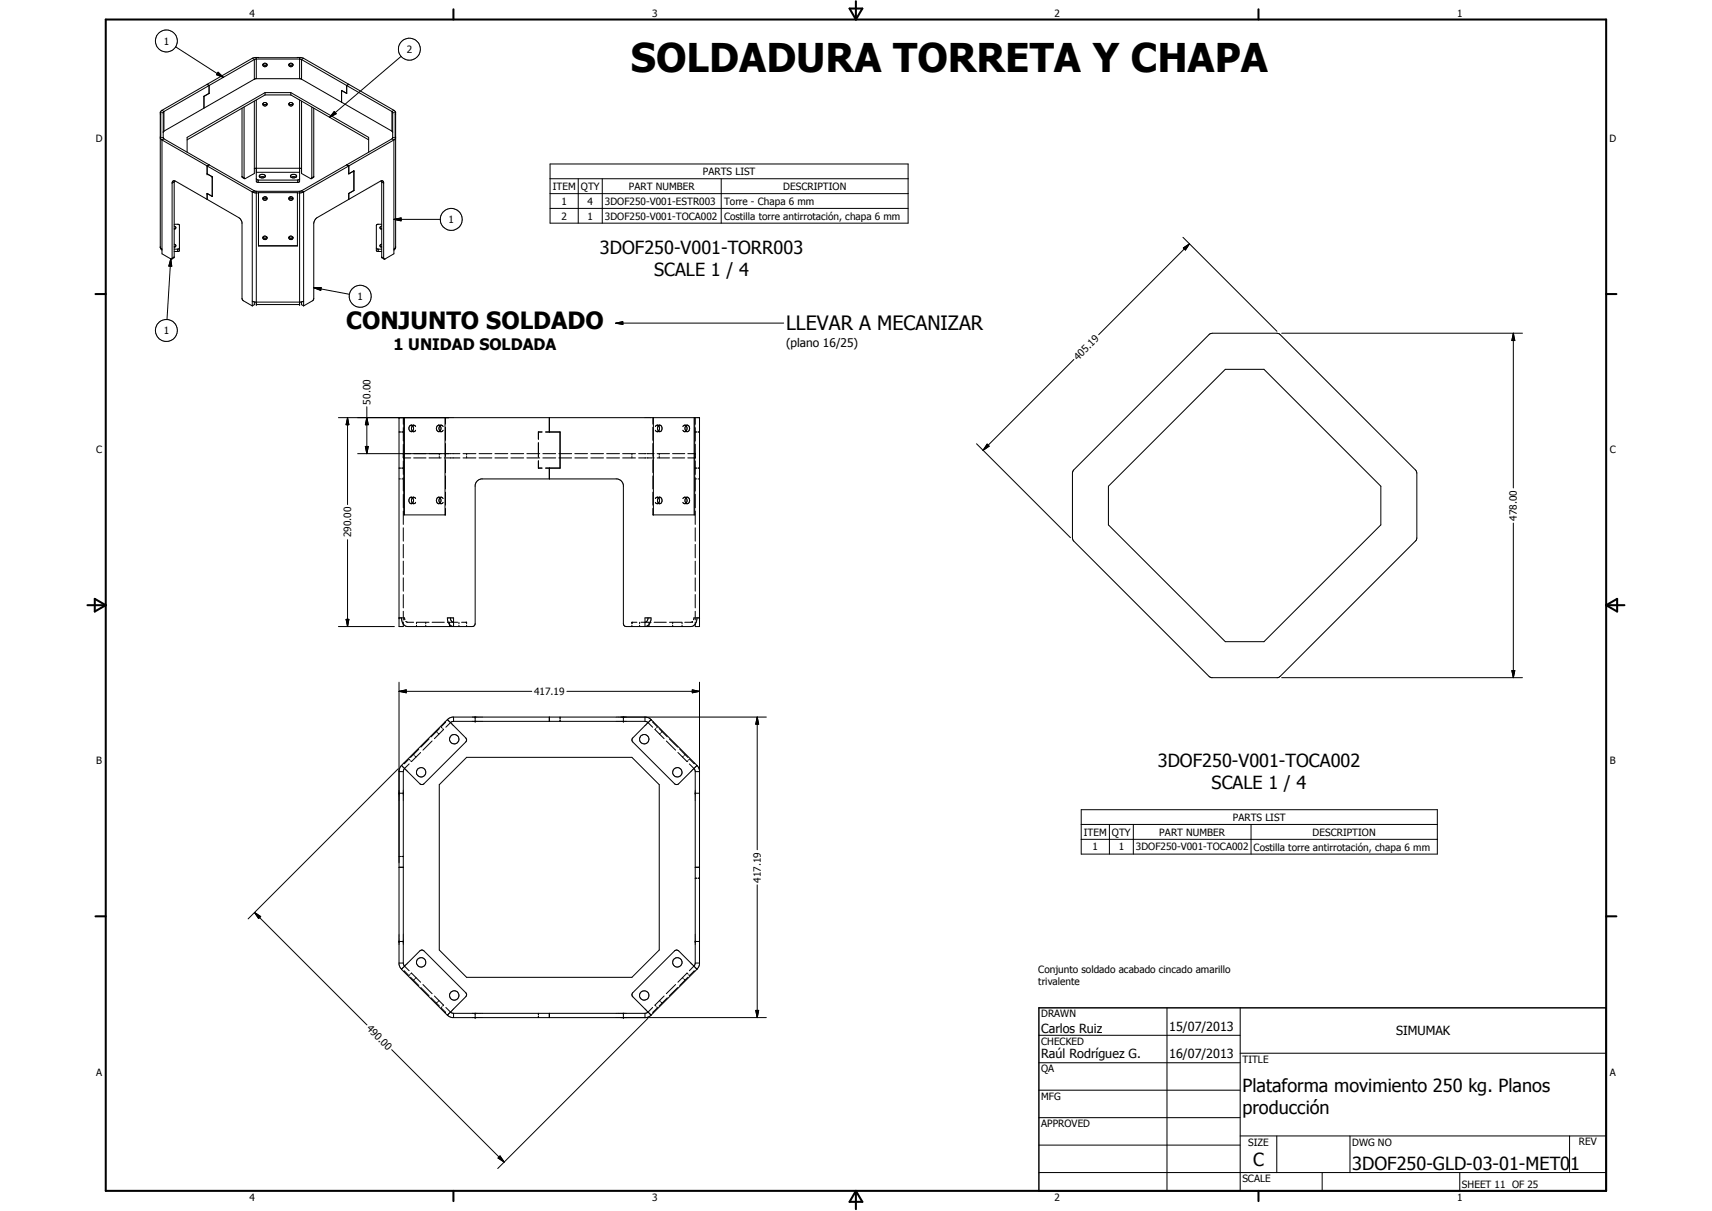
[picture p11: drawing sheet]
<svg xmlns="http://www.w3.org/2000/svg" width="594mm" height="420mm" viewBox="0 0 594 420" stroke-linecap="round" stroke-linejoin="round" font-family="sans-serif">
<g fill="none" stroke="#000" stroke-width=".35">
<path d="M61 16.3l16.5 10.5M88.9 19.9v7.4M104 19.9v7.4M139.2 19.6l-24.8 21.1M55.6 39.1h1M55.6 39.5v7.8M56.2 38.3l-.6 .6v47l.6 .9M56.2 38.3l.7 .4M56.9 38.7l-.3 .3v8.9l.3 .3M56.9 38.7v6.8M71.9 29.3l.7 .4v2.7l-1.8 1M72.6 32.4l-1.8 1v4.1"/>
<path d="M75.7 25.1l1.8 1.7-2.4-.9zM84 37.5v23.9l.8 .6M84.7 37.1l.1 24.9M87.5 20.2l1.1-.3h15.7l1.1 .3M87.5 20.2l-31.3 18.1M87.5 20.2l.8 .5M88.3 20.7v6.8M88.3 35.1v25.1l-3.5 1.8M88.3 20.7l-31.4 18M88.3 20.7h16.3M88.3 27.5l-31.4 18M88.3 27.5h16.3"/>
<path d="M88.9 34.7v28.2l.7 .4M91.3 35.9a.84 .84 0 0 0 1.3 0M91.3 22.3a.84 .84 0 0 0 1.3 0M92 32.1l-27.1 15.6v5.1M92 32.9l-27.1 15.6M92 32.1v.8M92 32.1h8.9M92 32.9h8.9M100.2 35.9l.6 .4 .8-.4M100.2 22.3a.88 .88 0 0 0 1.4 0M100.3 22.2a.73 .73 0 0 1 .9-.2 .73 .73 0 0 1 .4 .8 .71 .71 0 0 1-.9 .4 .71 .71 0 0 1-.4-1zM100.9 32.1v.8"/>
<path d="M100.9 32.1l27 15.6v5.1M100.9 32.9l27 15.6M104 34.7v28.2l-.7 .4M104.6 20.7v6.8M104.6 35.1v25.1l3.5 1.8M104.6 20.7l15.7 9M104.6 27.5l31.4 18M105.4 20.2l31.3 18.1M105.4 20.2l-.8 .5M108.2 37.1l-.1 24.9M108.9 37.5v23.9l-.8 .6M116 38.7l.7 .8-2.3 1.2z"/>
<path d="M118.5 31.4v4.1M118.6 31.4h-.1M120.3 29.7l15.7 9M120.3 29.7v2.7l-1.8-1M121 29.3l-.7 .4M136 38.7l.3 .3v8.9l-.3 .3M136 38.7v6.8M136.3 39.1h1M136.7 38.3l.6 .6v47l-.6 .9M136.7 38.3l-.7 .4M137.3 39.5v7.8M55.6 47.8h1"/>
<path d="M55.6 47.9l.6 .7M56.2 48.6l31.3 18M56.2 48.6v39.5l3.1 1.7M56.9 48.2l15.7 9M56.9 48.2l-.7 .4M56.9 45.5l-.3 .3M72.6 57.2l15.7 9M72.6 57.2l-.7 .4v2.7l1.8 1v6.9M88.3 58.5h16.3M88.9 59.8h15.1M120.3 57.2l.7 .4M121 57.6v2.7"/>
<path d="M121 57.6l-15.6 9M122.8 59.3l-1.8 1M136 48.2l-31.4 18M136 48.2l.7 .4M136 45.5l.3 .3M136.3 47.8h1M136.7 48.6v39.5l-3.4 1.8M136.7 48.6l-15.7 9M137.3 47.9l-.6 .7M190.9 56.9h124.2v20.5h-124.2zM60.4 77.8h1.4l.5 .3v8.9l-.5 .2h-1.4M60.4 78.4a.55 .55 0 0 1 .6 .6 .55 .55 0 0 1-.6 .5"/>
<path d="M60.4 79.3l.3 .1M60.4 63.2l-.7 .3M60.5 62.7l-.5 .1-.3 .5-.1 26.6M60.5 62.7l22.9 13.3 .6 1.3v26.4l.4 .7 3.1 1.7M60.5 62.7l-.1 26.6-.8 .6M71.9 67.1l1.8 1.1M73.7 68.2l-1.8-1.1v2.1M84 61.3l.7 .4M87.5 66.6l1.1 .3h15.7l1.1-.3M87.5 66.6v39.5M88.3 66.2l.6 .2M88.3 66.2l-.8 .4"/>
<path d="M88.9 66.4h15.1M88.9 66.4v39.3h15.1v-39.3M88.9 62.1l.7 .4M89.6 62.5v.8M89.6 62.5h13.7M89.6 63.3h13.7M89.7 66.8v18.5h13.5v-18.5M90.1 60.7a1.03 1.03 0 0 1 1.2-.3 1.03 1.03 0 0 1 .7 1 1.1 1.1 0 0 1-1.2 .4 1.1 1.1 0 0 1-.8-.9zM90.2 61.5l.9-.2 .8 .2M91.3 68.7a.84 .84 0 0 0 1.3 0M91.8 68.3l.6 .1M91.8 68.3l-.6 .4"/>
<path d="M92.4 68.4a.68 .68 0 0 1-.3 1.1 .68 .68 0 0 1-.9-.8M100.2 68.7a.88 .88 0 0 0 1.4 0M100.8 60.9a1.2 1.2 0 0 1 2.1 .4 1.13 1.13 0 0 1-1.2 .5 1.13 1.13 0 0 1-.9-.9zM101 61.5l.8-.2 .9 .2M101.1 68.3l-.6 .1M103.3 62.5v.8M104 62.1l-.7 .4M104.6 66.2l-.6 .2M104.6 66.2l.8 .4M105.4 66.6v39.5M108.9 61.3l-.7 .4M121 60.3l1.8-1v6.8"/>
<path d="M121 69.2l-11.1 6.4-.7 .9-.3 1v26.2l-.3 .6-3.2 1.8M122.8 66.1l-1.8 1v2.1M122.8 66.1l-1.8 1M132.4 62.7l.1 26.6 .8 .6M132.4 62.7l.5 .1 .2 .5v26.3M132.4 62.7l-11.4 6.5M132.5 77.8h-1.4l-.5 .4v8.7l.5 .3h1.4M132.5 63.2l.6 .3M132.5 78.4a.55 .55 0 0 0-.7 .6 .55 .55 0 0 0 .7 .5M132.5 79.3l-.4 .1M136.7 76.1l2.5-.5v1zM136.7 76.1h16.1"/>
<path d="M190.9 62h124.2M190.9 67.2h124.2M190.9 72.3h124.2M200.7 62v15.4M209 62v15.4M250.3 62v15.4M55.6 85.8l.6 .6M59.3 89.8l.3 2.6-1-.1zM59.3 89.8l.3 .1M59.3 89.8l-1.4 21.1M60.4 89.2l-.7 .4M60.4 84.7a.55 .55 0 0 1 .6 .6 .55 .55 0 0 1-.6 .5"/>
<path d="M60.4 85.5l.3 .1M61.6 86.4v.8M62.3 86.1l-.5 .3h-1.4M89.7 85.3h13.5M91.3 82.3a.79 .79 0 0 0 1.3 0M92.6 82.3a.8 .8 0 0 0-1.4 0M92.6 82.3a.7 .7 0 0 1-.7 .8 .7 .7 0 0 1-.7-.8M100.2 82.3a.82 .82 0 0 0 1.4 0M101.6 82.3a.71 .71 0 0 1-.6 .8 .71 .71 0 0 1-.8-.8M101.6 82.3a.81 .81 0 0 0-1.4 0M108.9 99.8h2.6l-.2 1zM108.9 99.8l12.4 2.3"/>
<path d="M130.6 86.1l.5 .3h1.4M131.3 86.4v.8M132.5 89.2l.6 .4M132.5 84.7a.55 .55 0 0 0-.7 .6 .55 .55 0 0 0 .7 .5M132.5 85.5l-.4 .1M133.1 89.6l.2 .3M137.3 85.8l-.6 .6M410.5 82.3l32.6 32.6M410.6 86l2.1-1.4-1.4 2.1zM412.7 84.6l-31.5 31.5M87.5 104.5l1.1 .3h15.7l1.1-.3M88.3 104.8v.9l-.8 .4"/>
<path d="M104.6 104.8v.9l.8 .4M213.6 112.1l2.5-.5v1zM271.9 112.1h-58.3M444.7 115.6h83.6M525.1 115.6l.5 2.6h-1zM525.1 115.6v53.7M372.7 124.7l-31.6 31.6M425.2 128.1h13.4l40.6 40.6v13.4l-40.6 40.5h-13.4l-40.6-40.5v-13.4zM117.4 144.9h125.3v72.5h-1.4v-1.6M120.6 144.9l.5 2.5h-1zM120.6 144.9v30.1M124.1 157.4h32.6"/>
<path d="M126.8 154.9h1l-.5 2.5zM127.3 144.9l.5 2.5h-1zM127.3 141.1v16.3M138.5 144.9v72.5h1.4v-1.6M138.5 149.9h.4M139.4 149.9h.5M139.9 144.9v2.3M139.9 148.4v4.6M139.9 154.2l.2 4.7M139.9 159.9v4.7M140.1 144.9v33.7h14.5v-2.2M140.2 158.9h2.3"/>
<path d="M140.3 144.9v33.7M142.7 149.8h.3M142.7 147.5h.3M142.7 147.5a1.18 1.18 0 0 0-.8 1.1 1.18 1.18 0 0 0 .8 1.2M142.7 147.5a1.23 1.23 0 0 1 .8 1.1 1.23 1.23 0 0 1-.8 1.2M143.3 147.5h.2M143.3 149.7l.2 .1M143.5 158.9h4.3M144.2 148a.81 .81 0 0 0-1.1-.4 .81 .81 0 0 0-.3 1.2l.5 .9M144.2 149.3l-.4 .4-.5 .1M148.9 158.9h4.2M152.2 149.8h.3"/>
<path d="M152.2 147.5h.3M152.3 147.5a1.23 1.23 0 0 1 .7 1.1 1.23 1.23 0 0 1-.7 1.2M152.3 147.5a1.19 1.19 0 0 0-.9 1.1 1.19 1.19 0 0 0 .9 1.2M152.4 157.4v.5M152.4 158.4v.5M152.8 147.5h.3M152.8 149.7l.2 .1M153.8 148a.83 .83 0 0 0-1.1-.4 .83 .83 0 0 0-.4 1.2l.5 .9M153.8 149.3l-.4 .4-.6 .1M154.2 158.9h2.5M154.4 144.9v33.7M154.6 144.9v2.3"/>
<path d="M154.6 148.3v4.5M154.6 153.9v4.5M154.6 159.5v4.5M157 157.4h2.6M157 158.9h2.6M160.7 157.4h4.4M160.7 158.9h4.4M161.9 157.4v.5M161.9 158.4v.5M166.2 157.4h4.5M166.2 158.9h4.5M171.7 157.4h4.5"/>
<path d="M171.7 158.9h4.5M177.3 157.4h4.4M177.3 158.9h4.4M182.8 157.4h4.5M182.8 158.9h4.5M186.8 159.9v2.5h1.3M186.8 153.6v5.1M186.9 153.6v5M186.9 159.9v2.5M188.1 149.9h-1.3v2.5M188.1 149.9h-1.2v2.5M188.4 157.4h4.4"/>
<path d="M188.4 158.9h4.4M189.4 149.9h4.9v12.5h-4.9M189.4 149.9h4.9M190.6 144.9v5M193.9 157.4h4.5M193.9 158.9h4.5M199.5 157.4h4.4M199.5 158.9h4.4M205 157.4h4.4M205 158.9h4.4M210.5 157.4h4.5M210.5 158.9h4.5"/>
<path d="M216.1 157.4h4.4M216.1 158.9h4.4M219.3 157.4v.5M219.3 158.4v.5M221.6 157.4h2.6M221.6 158.9h2.6M224.5 157.4h2.5M224.5 158.9h2.5M226.6 144.9v2.3M226.6 148.3v4.5M226.6 153.9v4.5M226.6 159.5v4.5"/>
<path d="M226.7 144.9v33.7M227.4 149.3l.4 .4 .6 .1M228 147.5h.4M228 157.4h4.3M228 158.9h4.3M228.5 147.7l-.3 .7 .3 1.1M228.5 147.7a.89 .89 0 0 1 1.1 .2 .89 .89 0 0 1 .1 1.1 .7 .7 0 0 1-.4 .7 .7 .7 0 0 1-.8-.2M228.5 147.7a1.43 1.43 0 0 1 0 1.9M228.5 147.7l-.7-.1-.4 .4M228.5 149.6l-.3 .2M228.6 149.8h.3M228.6 147.5h.3"/>
<path d="M228.8 157.4v.5M228.8 158.4v.5M233.4 157.4h4.2M233.4 158.9h4.2M236.9 148a.83 .83 0 0 1 1.2-.4 .83 .83 0 0 1 .3 1.2l-.5 .9M236.9 149.3l.5 .4 .5 .1M237.6 147.5h.3M237.9 149.7l-.2 .1M238 147.7a.97 .97 0 0 1 1.2 .3 .97 .97 0 0 1 0 1.3 .77 .77 0 0 1-.9 .4 .77 .77 0 0 1-.6-.8zM238.2 149.8h.3M238.2 147.5h.3M238.7 157.4h2.3"/>
<path d="M238.7 158.9h2.3M240.9 144.9v33.7M241.1 144.9v33.7h-14.5v-2.2M241.1 157.4h.2M241.3 144.9v2.3M241.3 148.4v4.6M241.3 154.2l-.2 4.7M241.3 159.9v4.7M241.3 149.9h.4M242.2 149.9h.5M338.9 154l32.6 32.6M342.6 154.1l.6 .7-2.1 1.5z"/>
<path d="M138.5 166.2h.4M138.5 162.4h.4M139.4 166.2h.5M139.4 162.4h.5M139.9 165.7v4.6M139.9 171.5v4.6M139.9 177.3v4.6M142.7 172.5a1.2 1.2 0 0 1 .8 1.1 1.2 1.2 0 0 1-.8 1.2M143 172.5a1.12 1.12 0 0 0-1.1 1.1 1.12 1.12 0 0 0 1.1 1.2M143.3 172.5l.9 .5M143.3 172.6a1.28 1.28 0 0 0 .2 2.2M143.5 172.5l-.2 .1"/>
<path d="M144.2 174.3l-.2 .3-.7 .2M152.3 172.5a1.2 1.2 0 0 1 .7 1.1 1.2 1.2 0 0 1-.7 1.2M152.5 172.5a1.12 1.12 0 0 0-1.1 1.1 1.12 1.12 0 0 0 1.1 1.2M152.8 172.5l1 .5M152.8 172.6a1.26 1.26 0 0 0 .2 2.2M153 172.5l-.2 .1M153.8 174.3l-.4 .4-.6 .1M154.6 165.1v4.5M154.6 170.8v4.5M190.6 162.4v3.8M226.6 165.1v4.5M226.6 170.8v4.5"/>
<path d="M227.4 174.3l.4 .4 .6 .1M228.2 172.5l.3 .2M228.4 172.5l-.6 .1-.4 .4M228.5 172.7l-.3 .7 .3 1.1M228.5 174.5l.3 .3M228.5 172.7a1.43 1.43 0 0 1 0 1.9M228.5 174.6l-.3 .2M228.6 172.5a1.12 1.12 0 0 1 1.1 1.1 1.12 1.12 0 0 1-1.1 1.2M228.6 172.6l-.1 .1M228.8 172.5l-.2 .1M236.9 174.3l.5 .4 .5 .1M237.7 172.5l.2 .1"/>
<path d="M237.9 172.5l-1 .5M237.9 172.6l.1 .1M238 172.7a1.31 1.31 0 0 1 0 1.9M238 172.7l-.3 .7 .3 1.1M238 174.5l.3 .3M238 174.6l-.3 .2M238.2 172.5a1.12 1.12 0 0 1 1.1 1.1 1.12 1.12 0 0 1-1.1 1.2M238.3 172.5l-.3 .2M241.3 166.2h.4M241.3 165.7v4.6M241.3 171.5v4.6M241.3 177.3v4.6"/>
<path d="M241.3 162.4h.4M242.2 166.2h.5M242.2 162.4h.5M372.6 163.1l47.2-47.2 .8-.3h22.6l.8 .3 47.4 47.4 .3 .8-.1 22.8-.2 .6-47.4 47.4-.6 .2h-23l-.8-.4-47.2-47.2-.3-.9v-22.5zM120.6 187.2v30.2M139.9 183.1v4.6M139.9 188.9v4.6M139.9 194.7v4.6M241.3 183.1v4.6M241.3 188.9v4.6M241.3 194.7v4.6M525.1 181.5v53.6"/>
<path d="M117.4 217.4h19.5M120.1 214.9h1l-.5 2.5zM138.5 214.4h1.2M139.3 214.4a2.73 2.73 0 0 0 2.2 3h22.4l.9-.6 .1-48.5a2.55 2.55 0 0 1 2.1-2.1h47.2a2.53 2.53 0 0 1 2.1 2.1l.1 48.5 .9 .6h22.4a2.57 2.57 0 0 0 2.1-3M139.9 200.5v4.6M139.9 206.3v4.6M139.9 212.1v3M140 214.4h.4l.1 .7M140.8 215.6l.7 .3h2M144.5 215.9v.5M144.5 216.9v.5M144.6 215.9h4.3"/>
<path d="M147.7 215.9v.5M147.7 216.9v.5M149.9 215.9h4.3M155.2 215.9h3.6M155.2 214.4h2.2v3a2.64 2.64 0 0 1-2.2-3zM156 215.9v.5M156 216.9v.5M156.3 214.4l.5 1.2 .6 .3M159.3 215.9v.5M159.3 216.9v.5M160.2 215.9h1.7v.5M161.9 216.9v.5"/>
<path d="M219.3 216.9v.5M219.4 215.9l-.1 .5M219.5 215.9h1.5M221.9 215.9v.5M221.9 216.9v.5M222.4 215.9h3.5M223.8 214.4h2.1a2.57 2.57 0 0 1-2.1 3zM224.9 214.4a1.36 1.36 0 0 1-1.1 1.5M225.2 215.9v.5M225.2 216.9v.5M227 215.9h4.2M232.3 215.9h4.3"/>
<path d="M233.4 215.9v.5M233.4 216.9v.5M236.7 215.9v.5M236.7 216.9v.5M240.3 215.6l-.6 .3h-2.1M241.1 214.4h-.3l-.1 .7M241.3 200.5v4.6M241.3 206.3v4.6M241.3 212.1v3M241.5 214.4h1.2M138.5 239.9l2.5-.5v1zM138.5 236.7v97.9l.8 1.7"/>
<path d="M138.5 239.9h46M196.7 239.9h46M240.2 239.4l2.5 .5-2.5 .5zM242.7 236.7v97.9l-.9 1.7M444.7 235.1h83.6M524.6 232.7h1l-.5 2.4zM145.3 259.9l-2.9 2.9M148.9 256.4l-2.9 2.8M149.9 257.1l-3.1 3.2M151.4 253.8l.4 .3M152 254.4l.3 .3M152.5 252.8l-2.9 2.9"/>
<path d="M153 252.2l.3 .3M153.6 252.8l.3 .3-3.2 3.2M154.4 250.4l.1 .1M154.6 250.6l-1.4 1.5M155.2 249.7l1.1 1M155.2 249.7l-15.9 15.9M156.3 250.7l5.3 5.3 .3 .6-.2 .7-14.6 14.6-.6 .3-.8-.3-6.4-6.3M156.3 250.7l-1.6 1.6M157.4 248.8v1.5M157.4 250.3h66.4M157.4 250.3l-1.1 .4M164.9 248.8v1.5"/>
<path d="M190.6 248.8v1.5M194.3 248.8v.5M194.3 249.8v.5M216.3 248.8v1.5M223.8 248.8v1.5M223.8 250.3l1.1 .4M224.2 248.8l1.4 .6 16.2 16.2M224.9 250.7l-5.5 5.5v1.1l14.9 14.8 .6 .1 .6-.3 5.3-5.3M224.9 250.7l1.6 1.6M225.9 249.7l-1 1M226.6 250.6l1.4 1.5M226.7 250.4v.1"/>
<path d="M227.5 252.8l-.2 .3 3.2 3.2M228.2 252.2l-.3 .3M228.7 252.8l2.9 2.9M229.1 254.4l-.3 .3M229.7 253.8l-.3 .3M231.2 257.1l3.2 3.2M232.3 256.4l2.9 2.8M235.9 259.9l2.8 2.9M262.8 248.8l.5 2.4h-1.1zM262.8 248.8v46M265.9 248.8h-108.9l-1.8 .9M138.2 266.7l-52.1 52.1"/>
<path d="M138.5 275.2h1.4M138.5 267.7h1.4M139.3 265.6l-.8 1.7M139.9 267.7v66.4M140.1 264.8h.1M141.7 263.5l-1.5 1.4M141.9 263.4l.3 .3M142 265l-1.6 1.6-.5 1.1M143.5 261.8l.3 .2M144.1 262.4l.3 .2M146 261.1l-3.2 3.1-.3-.3M152.4 272.2l9.5-9.4h57.4l9.5 9.4v57.4l-9.5 9.5h-57.4l-9.5-9.5z"/>
<path d="M235.2 261.1l3.2 3.1 .3-.3M237.1 262.4l-.3 .2M237.7 261.8l-.3 .2M239.2 265l1.6 1.6M239.3 263.4l-.3 .3M239.4 263.5l1.5 1.5 .2-.2M240.8 266.6l.5 1.1M241.3 267.7v66.4M241.3 275.2h1.4M241.3 267.7h1.4M241.8 265.6l-1 1M241.8 265.6l.9 1.7"/>
<path d="M138.5 297.1h.4M138.5 297.2h.4M139.4 297.1h.5M139.4 297.2h.5M375.2 280.9h123.6v15.4h-123.6zM375.2 286h123.6M375.2 291.2h123.6M385 286v10.3M393.3 286v10.3M434.1 286v10.3M88.3 316.6l2.2 1.4-.8 .7zM88.3 316.6l39 39"/>
<path d="M138.5 300.9h1.4M241.3 300.9h1.4M241.3 304.7h.4M242.2 304.7h.5M262.8 307v46.1M138.5 326.6h1.4M138.5 334.1h1.4M139.3 336.3l15.9 15.9M139.9 334.1l.5 1.1M140.2 337l-.1 .1M140.2 337l1.5 1.3M140.4 335.2l5.3-5.3 .6-.3 .8 .3 14.6 14.7 .2 .6-.3 .6-5.3 5.4"/>
<path d="M140.4 335.2l-1.1 1.1M140.4 335.2l1.6 1.6M142.2 338.2l-.3 .3M142.4 339l2.9 2.9M142.5 337.9l.3-.3 3.2 3.2M143.8 339.8l-.3 .3M144.4 339.2l-.3 .3M236.8 339.2l.3 .3M237.4 339.8l.3 .3M238.7 337.9l-.3-.3-3.2 3.2M238.7 339l-2.8 2.9M239 338.2l.3 .3"/>
<path d="M240.8 335.2l-5.3-5.3-.9-.3-.5 .3-14.7 14.7v1.1l5.5 5.5M240.8 335.2l1 1.1M240.8 335.2l-1.6 1.6M241 337l-1.6 1.3M241 337l.1 .1M241.3 326.6h1.4M241.3 334.1h1.4M241.3 334.1l-.5 1.1M241.8 336.3l-15.9 15.9M146 342.6l2.9 2.9M146.8 341.6l3.1 3.2M149.6 346.2l2.9 2.9"/>
<path d="M150.7 345.6l3.2 3.1-.3 .3M151.8 347.7l-.4 .3M152.3 347.1l-.3 .4M153.2 349.8l1.4 1.5M153.3 349.3l-.3 .3M154.5 351.3l-.1 .1M154.7 349.5l1.6 1.7M155.2 352.2l1.8 .9h108.9M156.3 351.2l-1.1 1M156.3 351.2l1.1 .4M157.4 351.6v1.5M157.4 351.6h66.4"/>
<path d="M164.9 351.6v1.5M186.8 351.6v.5M186.8 352.6v.5M186.9 351.6v.5M186.9 352.6v.5M190.6 351.6v1.5M216.3 351.6v1.5M223.8 351.6v1.5M224.8 353.3l-52.1 52.1M224.9 351.2l-1.1 .4M224.9 351.2l1 1M225.9 352.2h.1"/>
<path d="M225.9 352.2l-1.7 .9M226.5 349.5l-1.6 1.7M227.9 349.3l.3 .3M228 349.8l-1.4 1.4 .1 .2M228.8 347.1l.3 .4M229.4 347.7l.3 .3M230.5 345.6l-3.2 3.1 .2 .3M231.6 346.2l-2.9 2.9M234.4 341.6l-3.2 3.2M235.2 342.6l-2.9 2.9M262.2 350.6h1.1l-.5 2.5zM360.5 359.2h69.9"/>
<path d="M405 349.7v63.5M430.4 349.7v63.5M135.9 364.2l39.1 39M360.5 368.7h69.9M360.5 378.2h69.9M430.4 365.4h127M360.5 387.8h69.9M360.5 397.3h69.9M430.4 394.1h127M443.1 394.1v12.7M468.5 394.1v12.7M544.7 394.1v12.7"/>
<path d="M173.5 401.1l1.5 2.1-2.2-1.4zM360.5 406.8h196.9M458.8 406.8v6.4M506.6 406.8v6.4"/>
<circle cx="57.7" cy="14.2" r="3.8"/>
<circle cx="142" cy="17.1" r="3.8"/>
<circle cx="92" cy="36.1" r=".68"/>
<circle cx="92" cy="22.5" r=".69"/>
<circle cx="101" cy="36.1" r=".69"/>
<circle cx="100.9" cy="68.9" r=".68"/>
<circle cx="156.6" cy="76.1" r="3.8"/>
<circle cx="57.7" cy="114.7" r="3.8"/>
<circle cx="125" cy="102.8" r="3.8"/>
<circle cx="157.6" cy="256.5" r="1.64"/>
<circle cx="223.6" cy="256.5" r="1.63"/>
<circle cx="146.1" cy="268" r="1.63"/>
<circle cx="235.1" cy="267.9" r="1.63"/>
<circle cx="146.1" cy="333.9" r="1.63"/>
<circle cx="235.1" cy="333.9" r="1.62"/>
<circle cx="157.6" cy="345.4" r="1.63"/>
<circle cx="223.5" cy="345.4" r="1.62"/>
</g>
<g fill="#000">
<circle cx="122.8" cy="59.3" r=".18"/>
<circle cx="71.9" cy="67.1" r=".18"/>
<circle cx="71.9" cy="60.3" r=".18"/>
<circle cx="73.7" cy="61.3" r=".18"/>
<circle cx="88.9" cy="105.7" r=".18"/>
<circle cx="104" cy="105.7" r=".18"/>
<circle cx="138.5" cy="144.9" r=".18"/>
<circle cx="140.1" cy="158.9" r=".18"/>
<circle cx="140.1" cy="157.4" r=".18"/>
<circle cx="242.7" cy="144.9" r=".18"/>
<circle cx="138.5" cy="214.4" r=".18"/>
<circle cx="219.3" cy="215.9" r=".18"/>
<circle cx="219.4" cy="215.9" r=".18"/>
<circle cx="240.3" cy="215.6" r=".18"/>
<circle cx="242.7" cy="214.4" r=".18"/>
<circle cx="164.9" cy="250.3" r=".18"/>
<circle cx="164.9" cy="248.8" r=".18"/>
<circle cx="216.3" cy="250.3" r=".18"/>
<circle cx="216.3" cy="248.8" r=".18"/>
<circle cx="225.9" cy="249.7" r=".18"/>
<circle cx="138.5" cy="275.2" r=".18"/>
<circle cx="139.9" cy="275.2" r=".18"/>
<circle cx="241.3" cy="275.2" r=".18"/>
<circle cx="242.7" cy="275.2" r=".18"/>
<circle cx="138.5" cy="326.6" r=".18"/>
<circle cx="139.9" cy="326.6" r=".18"/>
<circle cx="241.3" cy="326.6" r=".18"/>
<circle cx="242.7" cy="326.6" r=".18"/>
<circle cx="164.9" cy="351.6" r=".18"/>
<circle cx="164.9" cy="353.1" r=".18"/>
<circle cx="216.3" cy="351.6" r=".18"/>
<circle cx="216.3" cy="353.1" r=".18"/>
</g>
<g fill="none" stroke="#000" stroke-width=".71">
<path d="M36.7 6.8h520.7v406.4h-520.7zM157.3 3.2v3.6M294.8 3h4.4l-2.2 3.8zM297 .4v6.4M436.7 3.2v3.6M33.1 102h3.6M557.4 102h3.5M30.3 210h6.4M32.9 207.8l3.8 2.2-3.8 2.2zM557.4 210h6.3M557.4 210l3.8-2.2v4.4zM33.1 317.9h3.6"/>
<path d="M557.4 317.9h3.5M157.3 413.2v3.5M297 413.2v6.3M297 413.2l2.2 3.8h-4.4zM436.7 413.2v3.5"/>
</g>
<path d="M360.5 349.7h196.9v63.5h-196.9z" fill="none" stroke="#000" stroke-width=".51"/>
<g fill="#000">
<path d="M75.7 25.1l1.8 1.7-2.4-.9zM116 38.7l.7 .8-2.3 1.2zM136.7 76.1l2.5-.5v1zM59.3 89.8l.3 2.6-1-.1zM108.9 99.8h2.6l-.2 1zM410.6 86l2.1-1.4-1.4 2.1zM213.6 112.1l2.5-.5v1zM525.1 115.6l.5 2.6h-1zM120.6 144.9l.5 2.5h-1zM126.8 154.9h1l-.5 2.5zM127.3 144.9l.5 2.5h-1zM342.6 154.1l.6 .7-2.1 1.5z"/>
<path d="M120.1 214.9h1l-.5 2.5zM138.5 239.9l2.5-.5v1zM524.6 232.7h1l-.5 2.4zM240.2 239.4l2.5 .5-2.5 .5zM262.8 248.8l.5 2.4h-1.1zM88.3 316.6l2.2 1.4-.8 .7zM262.2 350.6h1.1l-.5 2.5zM173.5 401.1l1.5 2.1-2.2-1.4z"/>
</g>
<text font-size="13.7" x="218.9" y="24.8">SOLDADURA TORRETA Y CHAPA</text>
<text font-size="8.2" x="120.1" y="114.1">CONJUNTO SOLDADO</text>
<text font-size="6.9" x="272.8" y="114.6">LLEVAR A MECANIZAR</text>
<g font-size="6.3">
<text x="208.2" y="88.2">3DOF250-V001-TORR003</text>
<text x="227" y="95.7">SCALE 1 / 4</text>
<text x="401.8" y="266.1">3DOF250-V001-TOCA002</text>
<text x="420.4" y="273.6">SCALE 1 / 4</text>
<text x="431.1" y="378.8">Plataforma movimiento 250 kg. Planos</text>
<text x="431.1" y="386.4">producción</text>
<text x="434.8" y="404.7">C</text>
<text x="469.2" y="406">3DOF250-GLD-03-01-MET01</text>
</g>
<text font-size="5.5" x="136.6" y="121.5">1 UNIDAD SOLDADA</text>
<g font-size="4.4">
<text x="361.3" y="358.4">Carlos Ruiz</text>
<text x="405.7" y="357.7">15/07/2013</text>
<text x="484.5" y="359.1">SIMUMAK</text>
<text x="361.3" y="367.1">Raúl Rodríguez G.</text>
<text x="405.7" y="367.2">16/07/2013</text>
</g>
<text font-size="4.1" x="272.8" y="120.4">(plano 16/25)</text>
<g font-size="3.5">
<text x="86.6" y="5.8">4</text>
<text x="226.3" y="5.8">3</text>
<text x="365.9" y="5.8">2</text>
<text x="505.6" y="5.8">1</text>
<text x="56.8" y="15.5">1</text>
<text x="141.1" y="18.4">2</text>
<text x="33.3" y="49.4">D</text>
<text x="558.5" y="49.4">D</text>
<text x="191.8" y="65.9">ITEM</text>
<text x="201.6" y="65.9">QTY</text>
<text x="218.3" y="65.9">PART NUMBER</text>
<text x="243.9" y="60.8">PARTS LIST</text>
<text x="271.8" y="65.9">DESCRIPTION</text>
<text x="194.9" y="71">1</text>
<text x="203.9" y="71">4</text>
<text x="209.9" y="71">3DOF250-V001-ESTR003</text>
<text x="251.2" y="71.1">Torre - Chapa 6 mm</text>
<text x="155.7" y="77.4">1</text>
<text x="194.9" y="76.2">2</text>
<text x="203.9" y="76.2">1</text>
<text x="209.9" y="76.2">3DOF250-V001-TOCA002</text>
<text x="251.2" y="76.3">Costilla torre antirrotación, chapa 6 mm</text>
<text x="124.1" y="104.1">1</text>
<text x="56.8" y="116">1</text>
<text x="374.1" y="125.1" transform="rotate(-45 374.1 125.1)">405.19</text>
<text x="128.6" y="140.4" transform="rotate(-90 128.6 140.4)">50.00</text>
<text x="33.4" y="157.3">C</text>
<text x="558.6" y="157.3">C</text>
<text x="526.4" y="180.7" transform="rotate(-90 526.4 180.7)">478.00</text>
<text x="121.9" y="186.5" transform="rotate(-90 121.9 186.5)">290.00</text>
<text x="185.3" y="241.1">417.19</text>
<text x="33.4" y="265.2">B</text>
<text x="558.6" y="265.2">B</text>
<text x="427.9" y="284.8">PARTS LIST</text>
<text x="376.1" y="289.9">ITEM</text>
<text x="385.8" y="289.9">QTY</text>
<text x="402.3" y="289.9">PART NUMBER</text>
<text x="455.5" y="289.9">DESCRIPTION</text>
<text x="379.1" y="295">1</text>
<text x="388.2" y="295">1</text>
<text x="394.2" y="295.1">3DOF250-V001-TOCA002</text>
<text x="435" y="295.2">Costilla torre antirrotación, chapa 6 mm</text>
<text x="264.1" y="306.2" transform="rotate(-90 264.1 306.2)">417.19</text>
<text x="360.3" y="337.6">Conjunto soldado acabado cincado amarillo</text>
<text x="360.3" y="341.8">trivalente</text>
<text x="361.3" y="353">DRAWN</text>
<text x="127" y="357" transform="rotate(45 127 357)">490.00</text>
<text x="361.3" y="362.5">CHECKED</text>
<text x="431.1" y="368.7">TITLE</text>
<text x="33.4" y="373.2">A</text>
<text x="361.3" y="372.1">QA</text>
<text x="558.6" y="373.2">A</text>
<text x="361.3" y="381.6">MFG</text>
<text x="361.3" y="391.1">APPROVED</text>
<text x="433.1" y="397.5">SIZE</text>
<text x="469.2" y="397.5">DWG NO</text>
<text x="547.9" y="397.4">REV</text>
<text x="431.1" y="410.2">SCALE</text>
<text x="507.3" y="412.3">SHEET 11 OF 25</text>
<text x="86.6" y="416.7">4</text>
<text x="226.3" y="416.7">3</text>
<text x="365.9" y="416.7">2</text>
<text x="505.6" y="416.7">1</text>
</g>
</svg>
